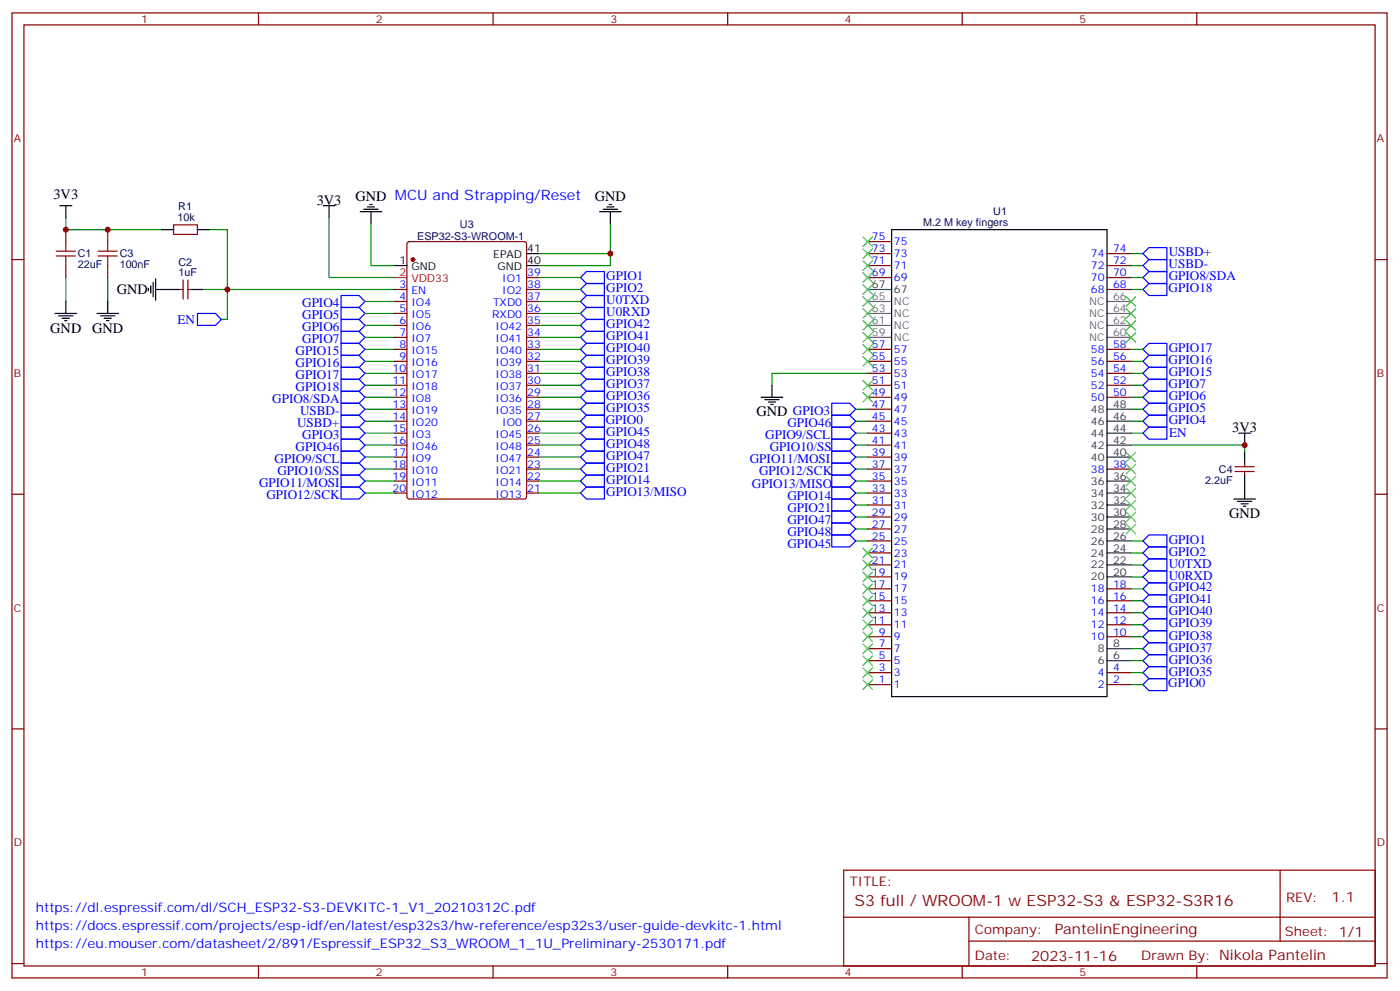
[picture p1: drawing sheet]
<svg xmlns="http://www.w3.org/2000/svg" width="413mm" height="292mm" viewBox="0 0 413 292" stroke-linecap="round" stroke-linejoin="round" font-family="sans-serif">
<g fill="none" stroke="#870000" stroke-width=".35">
<path d="M3.5 3.8h405.4v284.3h-405.4zM7.1 7.3h398.2v277.3h-398.2zM76.2 3.8v3.5M145.3 3.8v3.5M214.5 3.8v3.5M283.6 3.8v3.5M352.8 3.8v3.5M3.5 76.5h3.6M19.4 67.7v3.5M19.4 78.2v3.6M31.7 67.7v3.5M31.7 78.2v3.6"/>
<path d="M51.2 66.3h7v2.8h-7zM120.2 71.4l.4-.2h33.9l.7 .4v74.7l-.4 .7h-34.2l-.6-.4-.1-74.7zM255.8 78.2h7M255.8 74.7h7M255.8 71.2h7M326.3 78.2h7.1M326.3 74.7h7.1M405.3 76.5h3.6M52.9 85.3h1.1M54 82.5v5.6M55.4 85.3h1M55.4 82.5v5.6"/>
<path d="M116.4 85.3h3.5M116.4 92.4h3.5M116.4 95.9h3.5M116.4 99.4h3.5M155.2 85.3h3.5M155.2 81.8h3.5M155.2 92.4h3.5M155.2 95.9h3.5M155.2 99.4h3.5M155.2 88.8h3.5M255.8 81.8h7M326.3 85.3h7.1"/>
<path d="M326.3 81.8h7.1M116.4 117.1h3.5M116.4 113.5h3.5M116.4 110h3.5M116.4 106.5h3.5M116.4 102.9h3.5M155.2 117.1h3.5M155.2 113.5h3.5M155.2 110h3.5M155.2 106.5h3.5M155.2 102.9h3.5M255.8 117.1h7"/>
<path d="M255.8 113.5h7M255.8 110h7M255.8 106.5h7M255.8 102.9h7M326.3 117.1h7.1M326.3 113.5h7.1M326.3 110h7.1M326.3 106.5h7.1M326.3 102.9h7.1M116.4 138.2h3.5M116.4 134.7h3.5M116.4 131.2h3.5"/>
<path d="M116.4 127.6h3.5M116.4 124.1h3.5M116.4 120.6h3.5M155.2 138.2h3.5M155.2 134.7h3.5M155.2 131.2h3.5M155.2 127.6h3.5M155.2 124.1h3.5M155.2 120.6h3.5M255.8 138.2h7M255.8 134.7h7M255.8 131.2h7"/>
<path d="M255.8 127.6h7M255.8 124.1h7M255.8 120.6h7M326.3 138.2h7.1M364.1 138.9h5.6M364.1 137.5h5.6M366.9 136.5v1M366.9 138.9v1.1M3.5 145.6h3.6M116.4 145.3h3.5M116.4 141.7h3.5M155.2 145.3h3.5"/>
<path d="M155.2 141.7h3.5M255.8 159.4h7M255.8 155.9h7M255.8 152.3h7M255.8 148.8h7M255.8 145.3h7M255.8 141.7h7M405.3 145.6h3.6M255.8 177h7M255.8 173.5h7M255.8 170h7M255.8 166.4h7"/>
<path d="M255.8 162.9h7M326.3 177h7.1M326.3 173.5h7.1M255.8 198.2h7M255.8 194.7h7M255.8 191.1h7M255.8 187.6h7M255.8 184.1h7M255.8 180.6h7M326.3 198.2h7.1M326.3 187.6h7.1M326.3 184.1h7.1"/>
<path d="M326.3 180.6h7.1M3.5 214.8h3.6M255.8 201.7h7M326.3 201.7h7.1M405.3 214.8h3.6M248.7 256.4h156.6v28.2h-156.6zM377.3 256.4v20.9M248.7 270.2h156.5M285.6 277.3h119.6M285.6 270.2v14.2M3.5 283.9h3.6M76.2 284.6v3.5"/>
<path d="M145.3 284.6v3.5M214.5 284.6v3.5M283.6 284.6v3.5M352.8 284.6v3.5M405.3 283.9h3.6"/>
</g>
<g fill="none" stroke="#333" stroke-width=".35">
<path d="M255.8 85.3h7M326.3 134.7h7.1M326.3 131.2h7.1M326.3 127.6h7.1M326.3 124.1h7.1M326.3 120.6h7.1M326.3 159.4h7.1M326.3 155.9h7.1M326.3 152.3h7.1M326.3 148.8h7.1M326.3 145.3h7.1M326.3 141.7h7.1"/>
<path d="M326.3 170h7.1M326.3 166.4h7.1M326.3 162.9h7.1M326.3 194.7h7.1M326.3 191.1h7.1"/>
</g>
<path d="M255.8 99.4h7M255.8 95.9h7M255.8 92.4h7M255.8 88.8h7M326.3 99.4h7.1M326.3 95.9h7.1M326.3 92.4h7.1M326.3 88.8h7.1" fill="none" stroke="#666" stroke-width=".35"/>
<g fill="none" stroke="#000" stroke-width=".35">
<path d="M17.6 60.6h3.6M19.4 60.6v3.5M47.6 67.7h3.6M58.2 67.7h3.5M95.2 60.6h3.6M97 60.6v3.5M106.2 62.4h6.3M107.2 61.7h4.3M108.3 61h2.1M109 60.3h.7M109.4 62.4v3.5M116.4 78.2h3.5"/>
<path d="M155.2 78.2h3.5M155.2 74.7h3.5M176.7 62.4h6.4M177.8 61.7h4.2M178.9 61h2.1M179.6 60.3h.7M179.9 62.4v3.5M262.8 67.7h63.5v137.5h-63.5zM16.2 92.4h6.4M17.3 93.1h4.2M18.3 93.8h2.2M19 94.5h.8"/>
<path d="M19.4 88.8v3.6M28.6 92.4h6.3M29.6 93.1h4.3M30.7 93.8h2.1M31.4 94.5h.7M31.7 88.8v3.6M43.7 84.9v.8M44.4 84.2v2.2M45.2 83.2v4.2M45.9 85.3h7M45.9 82.1v6.4M56.4 85.3h3.6"/>
<path d="M224.4 117.1h6.3M225.4 117.8h4.3M226.5 118.5h2.1M227.2 119.2h.7M227.5 113.5v3.6M365.1 127.6h3.6M366.9 127.6v3.6M366.9 132.9v3.6M366.9 140v7M363.7 147h6.4M364.8 147.7h4.2M365.8 148.4h2.1"/>
<path d="M366.5 149.2h.7"/>
</g>
<g fill="none" stroke="#008700" stroke-width=".35">
<path d="M19.4 64.1v3.6h12.3M19.4 67.7h12.3M31.7 67.7h15.9M61.7 67.7h5.3v26.4h-1.7M97 64.1v17.7h19.4M109.4 65.9v12.3h7M158.7 74.7h21.2v3.5h-21.2M179.9 65.9v8.8M333.4 78.2h3.5M333.4 74.7h3.5M19.4 81.8v7M31.7 81.8v7"/>
<path d="M60 85.3h56.4M107.6 88.8h8.8M107.6 92.4h8.8M107.6 95.9h8.8M107.6 99.4h8.8M158.7 88.8h12.4M158.7 92.4h12.4M158.7 95.9h12.4M158.7 99.4h12.4M158.7 81.8h12.4M158.7 85.3h12.4M333.4 81.8h3.5"/>
<path d="M333.4 85.3h3.5M107.6 102.9h8.8M107.6 106.5h8.8M107.6 110h8.8M107.6 113.5h8.8M107.6 117.1h8.8M158.7 102.9h12.4M158.7 106.5h12.4M158.7 110h12.4M158.7 113.5h12.4M158.7 117.1h12.4M255.8 110h-28.3v3.5"/>
<path d="M333.4 102.9h3.5M333.4 106.5h3.5M333.4 110h3.5M333.4 113.5h3.5M333.4 117.1h3.5M107.6 120.6h8.8M107.6 124.1h8.8M107.6 131.2h8.8M107.6 127.6h8.8M107.6 134.7h8.8M107.6 138.2h8.8M158.7 120.6h12.4"/>
<path d="M158.7 124.1h12.4M158.7 131.2h12.4M158.7 127.6h12.4M158.7 134.7h12.4M158.7 138.2h12.4M252.2 120.6h3.6M252.2 124.1h3.6M252.2 131.2h3.6M252.2 127.6h3.6M252.2 134.7h3.6M252.2 138.2h3.6M333.4 131.2h33.5v1.7"/>
<path d="M333.4 120.6h3.5M333.4 124.1h3.5M333.4 127.6h3.5M107.6 145.3h8.8M107.6 141.7h8.8M158.7 145.3h12.4M158.7 141.7h12.4M252.2 145.3h3.6M252.2 141.7h3.6M252.2 148.8h3.6M252.2 152.3h3.6M252.2 155.9h3.6"/>
<path d="M252.2 159.4h3.6M333.4 159.4h3.5M333.4 177h3.5M333.4 173.5h3.5M333.4 170h3.5M333.4 166.4h3.5M333.4 162.9h3.5M333.4 198.2h3.5M333.4 194.7h3.5M333.4 191.1h3.5M333.4 187.6h3.5M333.4 184.1h3.5"/>
<path d="M333.4 180.6h3.5M333.4 201.7h3.5"/>
</g>
<path d="M16.6 75.4h5.6M16.6 74h5.6M19.4 71.2v2.8M19.4 75.4v2.8M28.9 75.4h5.7M28.9 74h5.7M31.7 71.2v2.8M31.7 75.4v2.8" fill="none" stroke="#a10000" stroke-width=".35"/>
<g fill="none" stroke="#00f" stroke-width=".35">
<path d="M336.9 78.2l1.8-1.7h5.3v3.5h-5.3zM338.7 73h5.3v3.5h-5.3l-1.8-1.8zM58.2 92.4h5.3l1.8 1.7-1.8 1.8h-5.3zM100.5 87.1h5.3l1.8 1.7-1.8 1.8h-5.3zM100.5 90.6h5.3l1.8 1.8-1.8 1.7h-5.3zM100.5 94.1h5.3l1.8 1.8-1.8 1.7h-5.3zM100.5 97.6h5.3l1.8 1.8-1.8 1.8h-5.3zM171.1 99.4l1.8-1.8h5.3v3.6h-5.3zM171.1 88.8l1.8-1.7h5.3v3.5h-5.3zM171.1 92.4l1.8-1.8h5.3v3.5h-5.3zM171.1 95.9l1.8-1.8h5.3v3.5h-5.3zM171.1 81.8l1.8-1.8h5.3v3.5h-5.3z"/>
<path d="M171.1 85.3l1.8-1.8h5.3v3.6h-5.3zM336.9 85.3l1.8-1.8h5.3v3.6h-5.3zM338.7 80h5.3v3.5h-5.3l-1.8-1.7zM100.5 118.8h5.3l1.8 1.8-1.8 1.7h-5.3zM100.5 101.2h5.3l1.8 1.7-1.8 1.8h-5.3zM100.5 104.7h5.3l1.8 1.8-1.8 1.7h-5.3zM100.5 108.2h5.3l1.8 1.8-1.8 1.8h-5.3zM100.5 111.8h5.3l1.8 1.7-1.8 1.8h-5.3zM100.5 115.3h5.3l1.8 1.8-1.8 1.7h-5.3zM171.1 106.5l1.8-1.8h5.3v3.5h-5.3zM171.1 102.9l1.8-1.7h5.3v3.5h-5.3zM171.1 110l1.8-1.8h5.3v3.6h-5.3z"/>
<path d="M171.1 113.5l1.8-1.7h5.3v3.5h-5.3zM171.1 117.1l1.8-1.8h5.3v3.5h-5.3zM245.2 118.8h5.3l1.7 1.8-1.7 1.7h-5.3zM336.9 113.5l1.8-1.7h5.3v3.5h-5.3zM336.9 102.9l1.8-1.7h5.3v3.5h-5.3zM336.9 110l1.8-1.8h5.3v3.6h-5.3zM338.7 104.7h5.3v3.5h-5.3l-1.8-1.7zM338.7 118.8h5.3v3.5h-5.3l-1.8-1.7zM338.7 115.3h5.3v3.5h-5.3l-1.8-1.7zM100.5 129.4h5.3l1.8 1.8-1.8 1.7h-5.3zM100.5 122.3h5.3l1.8 1.8-1.8 1.8h-5.3zM100.5 125.9h5.3l1.8 1.7-1.8 1.8h-5.3z"/>
<path d="M100.5 132.9h5.3l1.8 1.8-1.8 1.8h-5.3zM100.5 136.5h5.3l1.8 1.7-1.8 1.8h-5.3zM100.5 140h5.3l1.8 1.7-1.8 1.8h-5.3zM171.1 124.1l1.8-1.8h5.3v3.6h-5.3zM171.1 120.6l1.8-1.8h5.3v3.5h-5.3zM171.1 127.6l1.8-1.7h5.3v3.5h-5.3zM171.1 131.2l1.8-1.8h5.3v3.5h-5.3zM171.1 134.7l1.8-1.8h5.3v3.6h-5.3zM171.1 138.2l1.8-1.7h5.3v3.5h-5.3zM245.2 122.3h5.3l1.7 1.8-1.7 1.8h-5.3zM245.2 125.9h5.3l1.7 1.7-1.7 1.8h-5.3zM245.2 129.4h5.3l1.7 1.8-1.7 1.7h-5.3z"/>
<path d="M245.2 132.9h5.3l1.7 1.8-1.7 1.8h-5.3zM245.2 136.5h5.3l1.7 1.7-1.7 1.8h-5.3zM245.2 140h5.3l1.7 1.7-1.7 1.8h-5.3zM336.9 124.1l1.8-1.8h5.3v3.6h-5.3zM338.7 125.9h5.3v3.5h-5.3l-1.8-1.8zM100.5 143.5h5.3l1.8 1.8-1.8 1.7h-5.3zM171.1 141.7l1.8-1.7h5.3v3.5h-5.3zM171.1 145.3l1.8-1.8h5.3v3.5h-5.3zM245.2 157.6h5.3l1.7 1.8-1.7 1.7h-5.3zM245.2 154.1h5.3l1.7 1.8-1.7 1.7h-5.3zM245.2 150.6h5.3l1.7 1.7-1.7 1.8h-5.3zM245.2 147h5.3l1.7 1.8-1.7 1.8h-5.3z"/>
<path d="M245.2 143.5h5.3l1.7 1.8-1.7 1.7h-5.3zM338.7 157.6h5.3v3.5h-5.3l-1.8-1.7zM336.9 162.9l1.8-1.8h5.3v3.6h-5.3zM336.9 170l1.8-1.8h5.3v3.5h-5.3zM336.9 177l1.8-1.7h5.3v3.5h-5.3zM336.9 173.5l1.8-1.8h5.3v3.6h-5.3zM338.7 178.8h5.3v3.5h-5.3l-1.8-1.7zM338.7 164.7h5.3v3.5h-5.3l-1.8-1.8zM336.9 198.2l1.8-1.8h5.3v3.6h-5.3zM336.9 194.7l1.8-1.8h5.3v3.5h-5.3zM336.9 184.1l1.8-1.8h5.3v3.5h-5.3zM336.9 187.6l1.8-1.8h5.3v3.6h-5.3z"/>
<path d="M338.7 189.4h5.3v3.5h-5.3l-1.8-1.8zM336.9 201.7l1.8-1.7h5.3v3.5h-5.3z"/>
</g>
<circle cx="121.7" cy="76.5" r=".53" fill="#870000" stroke="#870000" stroke-width=".35"/>
<path d="M116.4 81.8h3.5" fill="none" stroke="#f00" stroke-width=".35"/>
<path d="M116.4 88.8h3.5" fill="none" stroke="#900" stroke-width=".35"/>
<g fill="none" stroke="#3c3" stroke-width=".35">
<path d="M254.4 76.8l2.8 2.9M254.4 73.3l2.8 2.8M254.4 69.8l2.8 2.8M257.2 76.8l-2.8 2.9M257.2 73.3l-2.8 2.8M257.2 69.8l-2.8 2.8M254.4 87.4l2.8 2.8M254.4 90.9l2.8 2.9M254.4 94.5l2.8 2.8M254.4 98l2.8 2.8M254.4 80.4l2.8 2.8M254.4 83.9l2.8 2.8"/>
<path d="M257.2 87.4l-2.8 2.8M257.2 90.9l-2.8 2.9M257.2 94.5l-2.8 2.8M257.2 98l-2.8 2.8M257.2 80.4l-2.8 2.8M257.2 83.9l-2.8 2.8M332 98l2.8 2.8M332 94.5l2.8 2.8M332 90.9l2.8 2.9M332 87.4l2.8 2.8M334.8 98l-2.8 2.8M334.8 94.5l-2.8 2.8"/>
<path d="M334.8 90.9l-2.8 2.9M334.8 87.4l-2.8 2.8M254.4 105.1l2.8 2.8M254.4 101.5l2.8 2.9M254.4 112.1l2.8 2.8M254.4 115.6l2.8 2.9M257.2 105.1l-2.8 2.8M257.2 101.5l-2.8 2.9M257.2 112.1l-2.8 2.8M257.2 115.6l-2.8 2.9M332 136.8l2.8 2.8M332 133.3l2.8 2.8"/>
<path d="M334.8 136.8l-2.8 2.8M334.8 133.3l-2.8 2.8M332 140.3l2.8 2.9M332 143.9l2.8 2.8M332 147.4l2.8 2.8M332 150.9l2.8 2.8M332 154.4l2.8 2.9M334.8 140.3l-2.8 2.9M334.8 143.9l-2.8 2.8M334.8 147.4l-2.8 2.8M334.8 150.9l-2.8 2.8M334.8 154.4l-2.8 2.9"/>
<path d="M254.4 175.6l2.8 2.8M254.4 161.5l2.8 2.8M254.4 165l2.8 2.9M254.4 168.6l2.8 2.8M254.4 172.1l2.8 2.8M254.4 179.1l2.8 2.9M257.2 175.6l-2.8 2.8M257.2 172.1l-2.8 2.8M257.2 168.6l-2.8 2.8M257.2 161.5l-2.8 2.8M257.2 165l-2.8 2.9M257.2 179.1l-2.8 2.9"/>
<path d="M254.4 193.3l2.8 2.8M254.4 196.8l2.8 2.8M254.4 189.7l2.8 2.8M254.4 186.2l2.8 2.8M254.4 182.7l2.8 2.8M257.2 193.3l-2.8 2.8M257.2 196.8l-2.8 2.8M257.2 189.7l-2.8 2.8M257.2 186.2l-2.8 2.8M257.2 182.7l-2.8 2.8M254.4 200.3l2.8 2.8M257.2 200.3l-2.8 2.8"/>
</g>
<g fill="#c00">
<circle cx="179.9" cy="74.7" r=".88"/>
<circle cx="19.4" cy="67.7" r=".88"/>
<circle cx="31.8" cy="67.7" r=".88"/>
<circle cx="67" cy="85.3" r=".88"/>
<circle cx="366.9" cy="131.2" r=".88"/>
</g>
<text font-size="4.6" fill="#800" x="251.9" y="267">S3 full / WROOM-1 w ESP32-S3 &amp; ESP32-S3R16</text>
<g font-size="4.2">
<text x="15.8" y="58.5">3V3</text>
<text x="104.8" y="59.3">GND MCU and Strapping/Reset</text>
<text x="175.3" y="59.3">GND</text>
<text x="93.4" y="60.3">3V3</text>
<text x="34.4" y="86.7">GND</text>
<text x="14.8" y="98">GND</text>
<text x="27.2" y="98">GND</text>
<text x="223" y="122.7">GND GPIO3</text>
<text x="363.3" y="127.3">3V3</text>
<text x="362.3" y="152.7">GND</text>
</g>
<g font-size="4.2" fill="#800">
<text x="392.5" y="265.7">1.1</text>
<text x="310.9" y="275.2">PantelinEngineering</text>
<text x="304" y="283">2023-11-16</text>
</g>
<g font-size="3.9" fill="#00f">
<text x="344.5" y="75.5">USBD+</text>
<text x="178.7" y="82.6">GPIO1</text>
<text x="344.5" y="79.1">USBD-</text>
<text x="344.5" y="82.5">GPIO8/SDA</text>
<text x="178.7" y="89.6">U0TXD</text>
<text x="178.7" y="86.1">GPIO2</text>
<text x="344.5" y="86.2">GPIO18</text>
<text x="52.3" y="95.4">EN</text>
<text x="89.1" y="90.6">GPIO4</text>
<text x="89.1" y="94.1">GPIO5</text>
<text x="178.7" y="93.1">U0RXD</text>
<text x="89.1" y="97.6">GPIO6</text>
<text x="89.1" y="101.2">GPIO7</text>
<text x="178.7" y="100.1">GPIO41</text>
<text x="178.7" y="96.6">GPIO42</text>
<text x="87.1" y="104.7">GPIO15</text>
<text x="178.7" y="107.2">GPIO39</text>
<text x="178.7" y="103.6">GPIO40</text>
<text x="344.5" y="107.3">GPIO16</text>
<text x="344.5" y="103.7">GPIO17</text>
<text x="87.1" y="108.2">GPIO16</text>
<text x="87.1" y="111.8">GPIO17</text>
<text x="178.7" y="110.8">GPIO38</text>
<text x="344.5" y="110.8">GPIO15</text>
<text x="80.3" y="118.8">GPIO8/SDA</text>
<text x="87.1" y="115.3">GPIO18</text>
<text x="178.7" y="114.4">GPIO37</text>
<text x="178.7" y="117.9">GPIO36</text>
<text x="344.5" y="114.4">GPIO7</text>
<text x="344.5" y="117.8">GPIO6</text>
<text x="87.6" y="125.9">USBD+</text>
<text x="88.4" y="122.3">USBD-</text>
<text x="178.6" y="124.9">GPIO0</text>
<text x="178.7" y="121.4">GPIO35</text>
<text x="232.1" y="125.9">GPIO46</text>
<text x="344.5" y="121.4">GPIO5</text>
<text x="344.5" y="124.9">GPIO4</text>
<text x="89.1" y="129.4">GPIO3</text>
<text x="178.7" y="128.5">GPIO45</text>
<text x="225.6" y="129.4">GPIO9/SCL</text>
<text x="344.7" y="128.9">EN</text>
<text x="80.9" y="136.5">GPIO9/SCL</text>
<text x="87.1" y="132.9">GPIO46</text>
<text x="178.7" y="132">GPIO48</text>
<text x="178.7" y="135.5">GPIO47</text>
<text x="221" y="136.5">GPIO11/MOSI</text>
<text x="226.9" y="132.9">GPIO10/SS</text>
<text x="76.4" y="143.5">GPIO11/MOSI</text>
<text x="81.8" y="140">GPIO10/SS</text>
<text x="178.7" y="139.1">GPIO21</text>
<text x="178.7" y="142.5">GPIO14</text>
<text x="221.7" y="143.7">GPIO13/MISO</text>
<text x="223.7" y="139.9">GPIO12/SCK</text>
<text x="78.6" y="147">GPIO12/SCK</text>
<text x="178.7" y="146.1">GPIO13/MISO</text>
<text x="232.1" y="147.3">GPIO14</text>
<text x="232.1" y="154.3">GPIO47</text>
<text x="232.1" y="150.8">GPIO21</text>
<text x="232.1" y="161.4">GPIO45</text>
<text x="232.1" y="157.8">GPIO48</text>
<text x="344.5" y="160.3">GPIO1</text>
<text x="344.5" y="163.8">GPIO2</text>
<text x="344.5" y="167.3">U0TXD</text>
<text x="344.5" y="170.8">U0RXD</text>
<text x="344.5" y="177.7">GPIO41</text>
<text x="344.5" y="174.3">GPIO42</text>
<text x="344.5" y="184.8">GPIO39</text>
<text x="344.5" y="181.3">GPIO40</text>
<text x="344.5" y="192">GPIO37</text>
<text x="344.5" y="188.5">GPIO38</text>
<text x="344.5" y="195.6">GPIO36</text>
<text x="344.4" y="202.5">GPIO0</text>
<text x="344.5" y="199.1">GPIO35</text>
<text x="10.6" y="268.7">https://dl.espressif.com/dl/SCH_ESP32-S3-DEVKITC-1_V1_20210312C.pdf</text>
<text x="10.6" y="274">https://docs.espressif.com/projects/esp-idf/en/latest/esp32s3/hw-reference/esp32s3/user-guide-devkitc-1.html</text>
<text x="10.6" y="279.3">https://eu.mouser.com/datasheet/2/891/Espressif_ESP32_S3_WROOM_1_1U_Preliminary-2530171.pdf</text>
</g>
<g font-size="3.9" fill="#800">
<text x="250.5" y="261">TITLE:</text>
<text x="379.1" y="265.7">REV:</text>
<text x="287.4" y="275.2">Company:</text>
<text x="378.7" y="275.8">Sheet: 1/1</text>
<text x="287.4" y="282.9">Date:</text>
<text x="336.4" y="282.9">Drawn By: Nikola Pantelin</text>
</g>
<g font-size="3.2" fill="#800">
<text x="41.6" y="6.8">1</text>
<text x="110.8" y="6.8">2</text>
<text x="179.9" y="6.8">3</text>
<text x="249.1" y="6.8">4</text>
<text x="318.2" y="6.8">5</text>
<text x="4.1" y="41.9">A</text>
<text x="405.9" y="41.9">A</text>
<text x="4.1" y="111.1">B</text>
<text x="405.9" y="111.1">B</text>
<text x="4.1" y="180.2">C</text>
<text x="405.9" y="180.2">C</text>
<text x="4.1" y="249.3">D</text>
<text x="405.9" y="249.3">D</text>
<text x="41.6" y="287.6">1</text>
<text x="110.8" y="287.6">2</text>
<text x="179.9" y="287.6">3</text>
<text x="249.1" y="287.6">4</text>
<text x="318.2" y="287.6">5</text>
</g>
<g font-size="3.2" fill="#000080">
<text x="52.3" y="65.2">10k</text>
<text x="52.5" y="62">R1</text>
<text x="292.8" y="63.4">U1</text>
<text x="123" y="70.6">ESP32-S3-WROOM-1</text>
<text x="135.6" y="67.1">U3</text>
<text x="272.2" y="66.6">M.2 M key fingers</text>
<text x="22.9" y="75.9">C1</text>
<text x="35.3" y="75.9">C3</text>
<text x="22.9" y="79">22uF</text>
<text x="35.3" y="79">100nF</text>
<text x="52.6" y="81.4">1uF</text>
<text x="52.6" y="78.2">C2</text>
<text x="355.2" y="142.5">2.2uF</text>
<text x="359.3" y="139.4">C4</text>
</g>
<g font-size="3.2" fill="#00f">
<text x="257" y="70.8">75</text>
<text x="257" y="77.9">71</text>
<text x="257" y="74.4">73</text>
<text x="263.5" y="75.8">73</text>
<text x="263.5" y="72.2">75</text>
<text x="321.6" y="75.8">74</text>
<text x="328.1" y="77.9">72</text>
<text x="328.1" y="74.4">74</text>
<text x="148.1" y="83.2">IO1</text>
<text x="155.4" y="81.4">39</text>
<text x="257" y="81.4">69</text>
<text x="263.5" y="82.8">69</text>
<text x="263.5" y="79.3">71</text>
<text x="321.6" y="82.8">70</text>
<text x="321.6" y="79.3">72</text>
<text x="328.1" y="81.4">70</text>
<text x="117.8" y="84.9">3</text>
<text x="117.8" y="88.5">4</text>
<text x="121.2" y="86.7">EN</text>
<text x="148.1" y="86.7">IO2</text>
<text x="155.4" y="88.5">37</text>
<text x="155.4" y="84.9">38</text>
<text x="321.6" y="86.4">68</text>
<text x="328.1" y="84.9">68</text>
<text x="117.8" y="92">5</text>
<text x="117.8" y="95.5">6</text>
<text x="121.2" y="90.2">IO4</text>
<text x="121.2" y="93.8">IO5</text>
<text x="145.1" y="93.8">RXD0</text>
<text x="145.3" y="90.2">TXD0</text>
<text x="155.4" y="95.5">35</text>
<text x="155.4" y="92">36</text>
<text x="117.8" y="99.1">7</text>
<text x="121.2" y="97.3">IO6</text>
<text x="121.2" y="100.8">IO7</text>
<text x="146.1" y="100.8">IO41</text>
<text x="146.1" y="97.3">IO42</text>
<text x="155.4" y="99.1">34</text>
<text x="117.8" y="102.6">8</text>
<text x="117.8" y="106.1">9</text>
<text x="121.2" y="104.4">IO15</text>
<text x="121.2" y="107.9">IO16</text>
<text x="146.1" y="107.9">IO39</text>
<text x="146.1" y="104.4">IO40</text>
<text x="155.4" y="106.1">32</text>
<text x="155.4" y="102.6">33</text>
<text x="257" y="106.1">55</text>
<text x="257" y="102.6">57</text>
<text x="263.5" y="107.5">55</text>
<text x="263.5" y="104">57</text>
<text x="321.6" y="107.5">56</text>
<text x="321.6" y="104">58</text>
<text x="328.1" y="106.1">56</text>
<text x="328.1" y="102.6">58</text>
<text x="115.7" y="109.6">10</text>
<text x="115.7" y="113.2">11</text>
<text x="121.2" y="111.4">IO17</text>
<text x="146.1" y="111.4">IO38</text>
<text x="155.4" y="113.2">30</text>
<text x="155.4" y="109.6">31</text>
<text x="257" y="113.2">51</text>
<text x="257" y="109.6">53</text>
<text x="263.5" y="111.1">53</text>
<text x="321.6" y="111.1">54</text>
<text x="328.1" y="113.2">52</text>
<text x="328.1" y="109.6">54</text>
<text x="115.7" y="116.7">12</text>
<text x="121.2" y="114.9">IO18</text>
<text x="121.2" y="118.5">IO8</text>
<text x="146.1" y="118.5">IO36</text>
<text x="146.1" y="114.9">IO37</text>
<text x="155.4" y="116.7">29</text>
<text x="257" y="116.7">49</text>
<text x="263.5" y="118.1">49</text>
<text x="263.5" y="114.6">51</text>
<text x="321.6" y="118.1">50</text>
<text x="321.6" y="114.6">52</text>
<text x="328.1" y="116.7">50</text>
<text x="115.7" y="120.2">13</text>
<text x="115.7" y="123.8">14</text>
<text x="121.2" y="122">IO19</text>
<text x="121.2" y="125.5">IO20</text>
<text x="146.1" y="122">IO35</text>
<text x="148.1" y="125.5">IO0</text>
<text x="155.4" y="123.8">27</text>
<text x="155.4" y="120.2">28</text>
<text x="257" y="123.8">45</text>
<text x="257" y="120.2">47</text>
<text x="263.5" y="125.2">45</text>
<text x="263.5" y="121.6">47</text>
<text x="115.7" y="130.8">16</text>
<text x="115.7" y="127.3">15</text>
<text x="121.2" y="129">IO3</text>
<text x="146.1" y="129">IO45</text>
<text x="155.4" y="130.8">25</text>
<text x="155.4" y="127.3">26</text>
<text x="257" y="130.8">41</text>
<text x="257" y="127.3">43</text>
<text x="263.5" y="128.7">43</text>
<text x="115.7" y="134.3">17</text>
<text x="115.7" y="137.9">18</text>
<text x="121.2" y="132.6">IO46</text>
<text x="121.2" y="136.1">IO9</text>
<text x="146.1" y="136.1">IO47</text>
<text x="146.1" y="132.6">IO48</text>
<text x="155.4" y="137.9">23</text>
<text x="155.4" y="134.3">24</text>
<text x="257" y="137.9">37</text>
<text x="257" y="134.3">39</text>
<text x="263.5" y="135.7">39</text>
<text x="263.5" y="132.2">41</text>
<text x="328.1" y="137.9">38</text>
<text x="115.7" y="141.4">19</text>
<text x="121.2" y="139.6">IO10</text>
<text x="121.2" y="143.2">IO11</text>
<text x="146.1" y="143.2">IO14</text>
<text x="146.1" y="139.6">IO21</text>
<text x="155.4" y="141.4">22</text>
<text x="257" y="141.4">35</text>
<text x="263.5" y="142.8">35</text>
<text x="263.5" y="139.3">37</text>
<text x="321.6" y="139.3">38</text>
<text x="115.7" y="144.9">20</text>
<text x="121.2" y="146.7">IO12</text>
<text x="146.1" y="146.7">IO13</text>
<text x="155.4" y="144.9">21</text>
<text x="257" y="148.4">31</text>
<text x="257" y="144.9">33</text>
<text x="263.5" y="149.9">31</text>
<text x="263.5" y="146.3">33</text>
<text x="257" y="155.5">27</text>
<text x="257" y="152">29</text>
<text x="263.5" y="153.4">29</text>
<text x="257" y="159">25</text>
<text x="263.5" y="160.4">25</text>
<text x="263.5" y="156.9">27</text>
<text x="257" y="166.1">21</text>
<text x="257" y="162.6">23</text>
<text x="263.5" y="167.5">21</text>
<text x="263.5" y="164">23</text>
<text x="257" y="173.1">17</text>
<text x="257" y="169.6">19</text>
<text x="263.5" y="171">19</text>
<text x="328.1" y="173.1">18</text>
<text x="257" y="176.7">15</text>
<text x="263.5" y="178.1">15</text>
<text x="263.5" y="174.6">17</text>
<text x="321.6" y="178.1">16</text>
<text x="321.6" y="174.6">18</text>
<text x="328.1" y="176.7">16</text>
<text x="257" y="183.7">11</text>
<text x="257" y="180.2">13</text>
<text x="263.5" y="185.1">11</text>
<text x="263.5" y="181.6">13</text>
<text x="321.6" y="185.1">12</text>
<text x="321.6" y="181.6">14</text>
<text x="328.1" y="183.7">12</text>
<text x="328.1" y="180.2">14</text>
<text x="259" y="190.8">7</text>
<text x="259" y="187.3">9</text>
<text x="263.5" y="188.7">9</text>
<text x="321.6" y="188.7">10</text>
<text x="328.1" y="187.3">10</text>
<text x="259" y="197.8">3</text>
<text x="259" y="194.3">5</text>
<text x="263.5" y="195.7">5</text>
<text x="263.5" y="192.2">7</text>
<text x="328.1" y="197.8">4</text>
<text x="259" y="201.4">1</text>
<text x="263.5" y="202.8">1</text>
<text x="263.5" y="199.2">3</text>
<text x="323.6" y="202.8">2</text>
<text x="323.6" y="199.2">4</text>
<text x="328.1" y="201.4">2</text>
</g>
<g font-size="3.2">
<text x="117.8" y="77.9">1</text>
<text x="145.4" y="76.1">EPAD</text>
<text x="155.4" y="77.9">40</text>
<text x="155.4" y="74.4">41</text>
<text x="121.2" y="79.7">GND</text>
<text x="146.6" y="79.7">GND</text>
</g>
<g font-size="3.2" fill="#f00">
<text x="117.8" y="81.4">2</text>
<text x="121.2" y="83.2">VDD33</text>
</g>
<g font-size="3.2" fill="#666">
<text x="257" y="88.5">65</text>
<text x="263.5" y="89.9">NC</text>
<text x="321" y="89.9">NC</text>
<text x="328.1" y="88.5">66</text>
<text x="257" y="95.5">61</text>
<text x="257" y="92">63</text>
<text x="263.5" y="93.4">NC</text>
<text x="321" y="93.4">NC</text>
<text x="328.1" y="95.5">62</text>
<text x="328.1" y="92">64</text>
<text x="257" y="99.1">59</text>
<text x="263.5" y="100.5">NC</text>
<text x="263.5" y="96.9">NC</text>
<text x="321" y="100.5">NC</text>
<text x="321" y="96.9">NC</text>
<text x="328.1" y="99.1">60</text>
</g>
<g font-size="3.2" fill="#333">
<text x="257" y="84.9">67</text>
<text x="263.5" y="86.4">67</text>
<text x="321.6" y="125.2">46</text>
<text x="321.6" y="121.6">48</text>
<text x="328.1" y="123.8">46</text>
<text x="328.1" y="120.2">48</text>
<text x="321.6" y="128.7">44</text>
<text x="328.1" y="130.8">42</text>
<text x="328.1" y="127.3">44</text>
<text x="321.6" y="135.7">40</text>
<text x="321.6" y="132.2">42</text>
<text x="328.1" y="134.3">40</text>
<text x="321.6" y="142.8">36</text>
<text x="328.1" y="141.4">36</text>
<text x="321.6" y="149.9">32</text>
<text x="321.6" y="146.3">34</text>
<text x="328.1" y="148.4">32</text>
<text x="328.1" y="144.9">34</text>
<text x="321.6" y="153.4">30</text>
<text x="328.1" y="155.5">28</text>
<text x="328.1" y="152">30</text>
<text x="321.6" y="160.4">26</text>
<text x="321.6" y="156.9">28</text>
<text x="328.1" y="159">26</text>
<text x="321.6" y="167.5">22</text>
<text x="321.6" y="164">24</text>
<text x="328.1" y="166.1">22</text>
<text x="328.1" y="162.6">24</text>
<text x="321.6" y="171">20</text>
<text x="328.1" y="169.6">20</text>
<text x="328.1" y="190.8">8</text>
<text x="323.6" y="195.7">6</text>
<text x="323.6" y="192.2">8</text>
<text x="328.1" y="194.3">6</text>
</g>
</svg>
